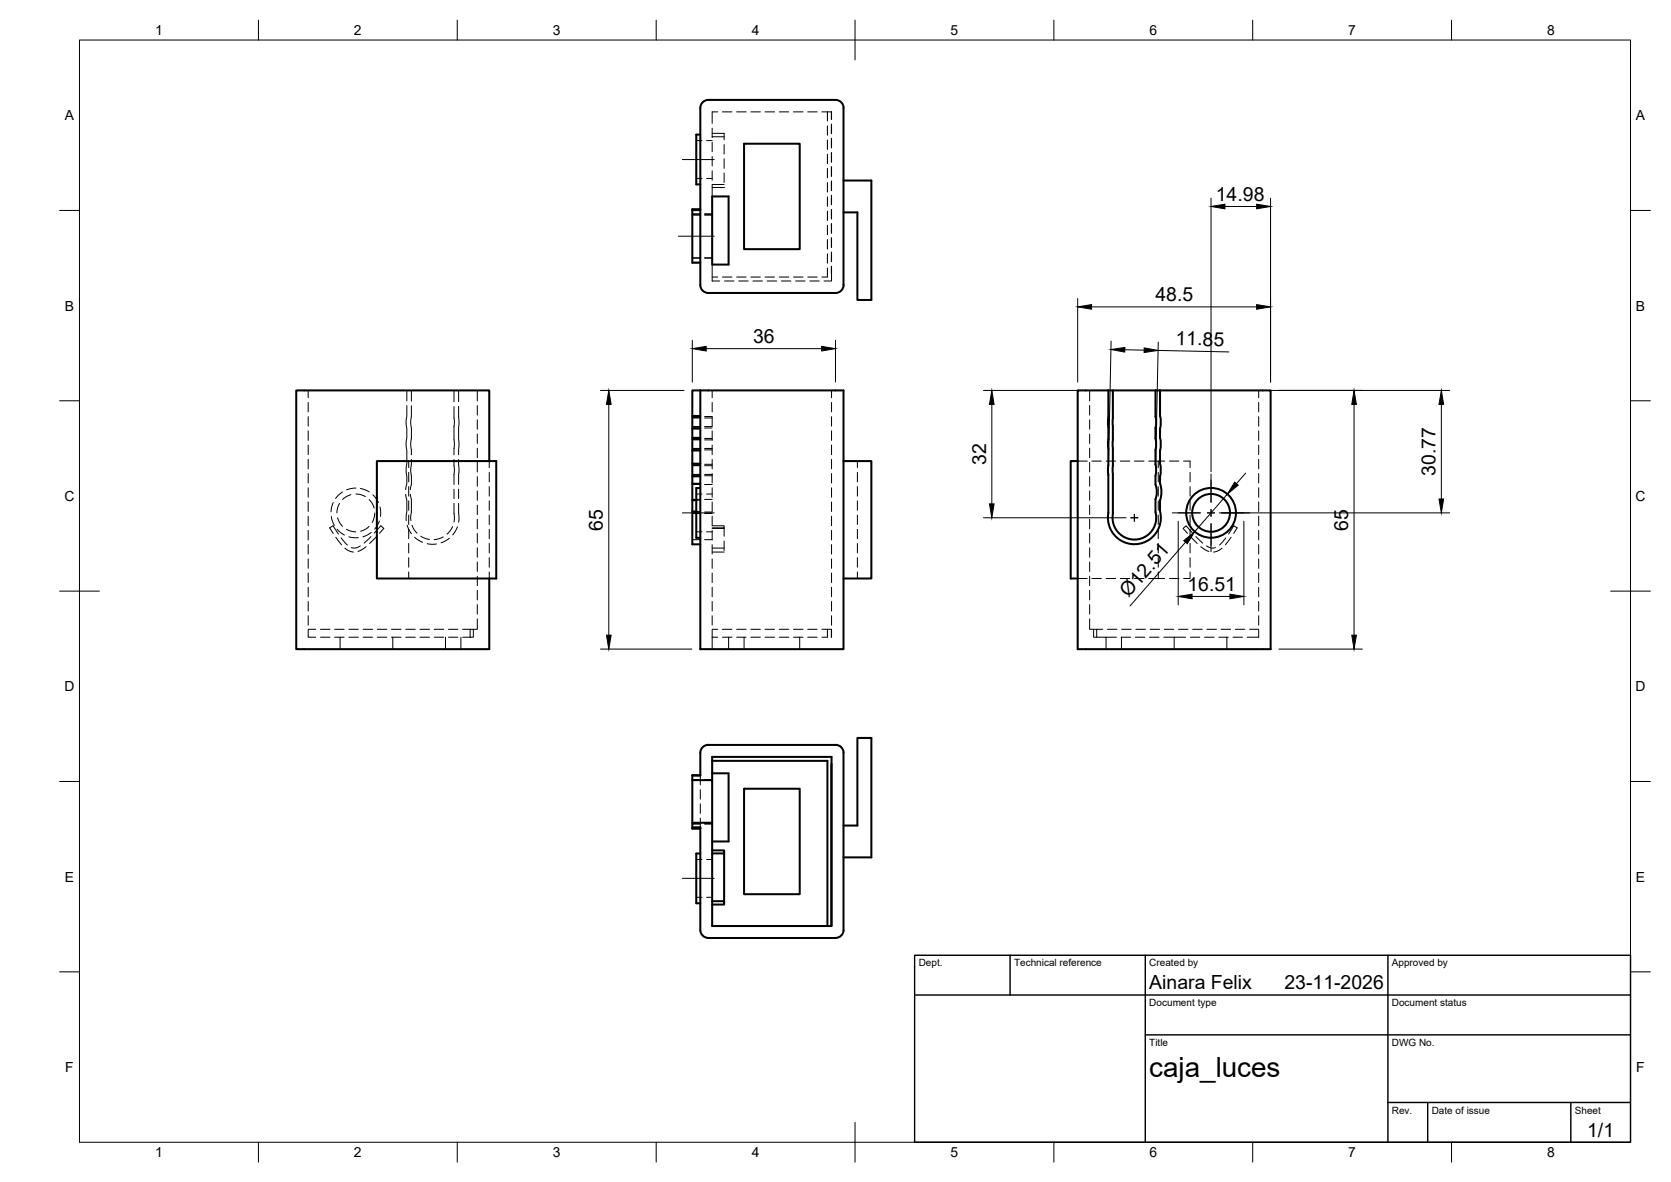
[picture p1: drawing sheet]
<svg xmlns="http://www.w3.org/2000/svg" width="420mm" height="297mm" viewBox="0 0 420 297" stroke-linecap="round" stroke-linejoin="round" font-family="sans-serif">
<!-- layer: Visible -->
<g fill="none" stroke="#000" stroke-width=".51">
<path d="M176.1 33.8h-1v12.5h1M187.1 36.1h14v26.5h-14zM210.1 25.1h-32a2 2 0 0 0-2 2v44.5M210.1 25.1a2 2 0 0 1 2 2v44.5M174.1 52.7v13.3h2M174.1 52.7h2M176.1 52.6h-2v.1M179.1 49.4h4.1v17.1h-4.1zM212.1 45.4h7v30h-3.5v-22h-3.5M176.1 71.6a2 2 0 0 0 2 2h32M212.1 71.6a2 2 0 0 1-2 2M176.1 98.1h-2v6.4h2"/>
<path d="M176.1 98.1h36v65h-36zM278.7 98.1v12.3M278.7 98.1h1.1v21.1M278.7 98.1h-7.7v65h48.5v-65h-39.7M290.5 98.1v6.6l.2 1.4-.2 4.1 .2 1.4-.2 1.4M291.7 98.1l.2 8.5a10 10 0 0 0-.1 3.9l-.1 6 .2 1.6-.2 3.5M94.8 115.9h30v29.5h-30zM123 115.9v-17.8h-48.5v65h48.5v-17.7M174.1 104.5v3.2h2M174.1 107.7v2.3h2M174.1 110v3.2h2M174.1 113.2v3.3h2"/>
<path d="M174.1 116.5v3.2h2M174.1 119.7v1.9h2M212.1 115.9h7v29.5h-7M271 115.9h-1.8v29.5h1.8M278.7 110.4v18.5a6.7 6.7 0 0 0 6.7 7.9 6.7 6.7 0 0 0 6.3-8.3v-2.8M279.8 119.2v9.8a5.5 5.5 0 0 0 5.6 6.6 5.5 5.5 0 0 0 5.1-6.9v-3.2M290.5 113.1l.2 5.5a8.4 8.4 0 0 0 .1 4.4v1.2l-.3 1.3M174.1 121.6v4.1M175.1 125.7h-1v2.8M175.1 128.5h-1v8.3h2M176.1 122.6h-1v12.6h1M291.7 121.5l.3 2.4-.3 1.8"/>
<path d="M174.1 194.9v13M174.1 196.1h5v36.6h30v-42.5h-30v5.9M179.1 194.3h4.1v17.2h-4.1M179.1 191.2h28.9v41.5M187.1 198.2h14v26.5h-14zM209.1 192l-.1 40.7M210.1 187.2h-32a2 2 0 0 0-2 2v5.7h-2l2-.1M210.1 187.2a1.96 1.96 0 0 1 2 2v44.5a2 2 0 0 1-2 2M174.1 206.8h5M174.1 208.1h2M176.1 208.2h-2v-.3h2v25.8a2 2 0 0 0 2 2h32M176.1 214.5h-1v12.5h1"/>
<path d="M179.1 214.5h3v12M179.1 213.7h3v.8M212.1 207.5h3.5v-22.1h3.5v30.1h-7M179.1 226.5h3v.8h-3"/>
<circle cx="304.5" cy="128.9" r="4.8"/>
<circle cx="304.5" cy="128.9" r="6.3"/>
</g>
<!-- layer: Hidden -->
<g fill="none" stroke="#000" stroke-width=".25">
<path d="M175.1 35.3h1.4M177.7 35.3h1.4M179.1 33.5h3v1.6M179.1 32.2v2.4M179.1 35.8v2.3M179.1 39.3v2.4M179.1 34.4h3M180.5 28.1h-1.4v2.9M181.7 28.1h2.3M182.1 36.3v2.4M182.1 39.9v2.4M185.2 28.1h2.4"/>
<path d="M188.8 28.1h2.4M192.4 28.1h2.4M195.9 28.1h2.4M199.5 28.1h2.4M203.1 28.1h2.4M206.7 28.1h2.3v1.9M208 28.1v2.3M208 31.6v2.4M208 35.2v2.4M208 38.7v2.4M209 31.2v2.4M209 34.8v2.4"/>
<path d="M209 38.3v2.4M174.1 52.9h2M174.1 54.1h1.9M174.1 53.7h1.9M174.1 53.9h1.9M175.1 44.8h1.4M177.2 54.1h1.9M177.2 53.7h1.9M177.2 53.9h1.9M177.7 44.8h1.4M179.1 42.9v2.4M179.1 46.5v2.9"/>
<path d="M179.1 46.4h3M182.1 43.5v2.4M182.1 47.1h-3M208 42.3v2.4M208 45.9v2.4M208 49.5v2.3M208 53v2.4M208 56.6v2.4M209 41.9v2.4M209 45.5v2.4M209 49.1v2.3M209 52.6v2.4"/>
<path d="M209 56.2v2.4M209 59.8v2.4M174.1 65.9h2M174.1 64.8h1.9M174.1 64.9h1.9M177.2 64.8h1.9M177.2 64.9h1.9M179.1 66.5v4.1h1.9M179.1 69.6h1.4M181.7 69.6h2.3M182.2 70.6h2.4M185.2 69.6h2.4"/>
<path d="M185.7 70.6h2.4M188.8 69.6h2.4M189.3 70.6h2.4M192.4 69.6h2.4M192.9 70.6h2.4M195.9 69.6h2.4M196.5 70.6h2.3M199.5 69.6h2.4M200 70.6h2.4M203.1 69.6h2.4M203.6 70.6h2.4M208 60.2v2.4"/>
<path d="M208 63.8v2.3M208 67.3v2.3h-1.3M209 66.9l.1 1.9zM209 63.4v2.4M209.1 68.8v1.8h-1.9M77.5 98.1v1.9M102.3 98.1v2.6M103.4 98.1v2.7M114.2 98.1v2.9M115.3 98.1v2.8M120 98.1v2.6M179.1 98.1v1.9"/>
<path d="M209.1 98.1v1.9M274 98.1v2.6M316.5 98.1v1.9M77.5 101.1v2.4M77.5 104.7v2.4M77.5 108.3v2.4M77.5 111.9v2.3M77.5 115.4v2.4M77.5 119v2.4M102.3 101.9l-.2 4.5a12.1 12.1 0 0 1 0 4.9l.2 1.9-.2 5.2a8.9 8.9 0 0 1-.1 4.6M102.8 115.9v1.6M102.8 118.7v2.4"/>
<path d="M103.4 102l-.1 4.4a12.1 12.1 0 0 1 0 4.4l.1 3.5M103.4 115.5l-.1 2.9a10.2 10.2 0 0 1-.1 4.6M114.2 102.2v12.1M114.2 115.5v6.2M115.3 115.5v6.2M115.3 102.1v12.2M120 101.9v2.4M120 105.5v2.4M120 109.1v2.3M120 112.6v2.4M120 116.2v2.4M120 119.8v2.4"/>
<path d="M123 115.9v1.6M123 118.7v2.4M174.1 119.3h2M174.1 116.9h2M174.1 112.8h2M174.1 110.4h2M174.1 107.3h2M174.1 104.9h2M174.1 117h1.9M174.1 112.7h1.9M174.1 107.6h1.9M174.1 110.2h1.9"/>
<path d="M174.1 113.1h1.9M174.1 116.7h1.9M174.1 110.5h1.9M174.1 107.2h1.9M174.1 119.2h1.9M174.1 104.7h1.9M174.1 105h1.9M174.1 119.6h1.9M177.2 117h1.9M177.2 112.7h1.9M177.2 107.6h1.9M177.2 110.2h1.9"/>
<path d="M177.2 113.1h1.9M177.2 116.7h1.9M177.2 110.5h1.9M177.2 107.2h1.9M177.2 119.2h1.9M177.2 104.7h1.9M177.2 105h1.9M177.2 119.6h1.9M179.1 101.1v2.4M179.1 104.7v2.4M179.1 108.3v2.4M179.1 111.9v2.3"/>
<path d="M179.1 115.4v2.4M179.1 119v2.4M209.1 101.1v2.4M209.1 104.7v2.4M209.1 108.3v2.4M209.1 111.9v2.3M209.1 115.4v2.4M209.1 119v2.4M215.6 115.9v1.6M215.6 118.7v2.4M271 115.9h2.4M274 101.9v2.4"/>
<path d="M274 105.5v2.4M274 109.1v2.3M274 112.6v2.4M274 116.2v2.4M274 119.8v2.4M274.6 115.9h2.3M278.1 115.9h2.4M281.7 115.9h2.4M285.3 115.9h2.4M288.8 115.9h2.4M291.2 118.7v2.4M292.8 115.9h-1.6v1.6"/>
<path d="M294 115.9h2.4M297.6 115.9h1.6v1.6M299.2 118.7v2.4M316.5 101.1v2.4M316.5 104.7v2.4M316.5 108.3v2.4M316.5 111.9v2.3M316.5 115.4v2.4M316.5 119v2.4M77.5 122.6v2.4M77.5 126.1v2.4M77.5 129.7v2.4"/>
<path d="M77.5 133.3v2.4M77.5 136.9v2.3M83.3 129.8l.8 2.2M83.8 134l-.9-1.3 .8-.6 1.4 2.1M83.8 126.3l-.6 2.3M84.4 135l1.5 1.9M84.8 133l1.8 1.5M84.9 130.1l.5 1.2 .7 1M85.4 126.5l-.5 1.2-.2 1.2M85.8 135.2l1.6 1.8M86.1 123.6l-1.7 1.7M86.7 137.8l1 .6 1.2 .3"/>
<path d="M87.1 133l1.1 .5 1.3 .2M87.7 134.9l2.4 .2M88.2 124.3l-1.1 .5-1 .7M89.5 122.6l-2.4 .5M89.5 124.1l1.2 .2 1.2 .5M90.6 137.2l-1.2 .5-1.1-.1M90.6 122.8l2.2 .8M92.1 137.4l-2.1 1.2M92.8 132.3l-.9 .7-1.2 .5M92.8 125.5l.8 1 .5 1.2M93.3 134.8l-1.7 1.7M93.3 133.8l-2.1 1.1"/>
<path d="M93.8 124.4l1.4 1.9M94.1 134l1.7-1.9 .7 .7-1.1 1.2M94.2 128.9l-.1 1.2-.5 1.2M94.6 134.9l-1.7 1.7M95.4 130.9l-1.2 2.1M95.5 127.4l.2 2.4M102 124.2v.1a11.2 11.2 0 0 1 .1 5.7l.1 .8M102.4 132l1 2.1M102.8 122.3v2.4M102.8 125.9v2.3M102.8 129.4v2.4M102.8 133v2.4"/>
<path d="M102.8 136.6v2.4M103.2 124.2v.1a10.3 10.3 0 0 1 .1 5v1.5M103.6 132l.5 1.1 .8 .9M104.2 135l2.1 1.3M105.8 134.7l2.2 .9M107.4 136.6l1.2 .2 1.1-.1M111.4 134.9l-2.2 .7M113 135.3l-2.1 1.1M113.8 132.3l-.6 1.1-.8 .8M114.2 126.5v4.7M114.2 122.9v2.4M115 132.4l-1.2 2"/>
<path d="M115.3 126.5v4.7M115.3 122.9v2.4M120 123.4v2.3M120 126.9v2.4M120 130.5v2.4M120 134.1v2.4M120 137.7v2.3M123 122.3v2.4M123 125.9v2.3M123 129.4v2.4M123 133v2.4M123 136.6v2.4"/>
<path d="M174.1 128.9h2M174.1 129h1.9M174.1 121.8h1.9M174.1 125.5h1.9M174.1 128.7h1.9M174.1 135.6h1.9M175.1 125.7h1M175.1 128.5h1M175.1 133.7h1.4M175.1 124.1h1.4M177.2 129h1.9M177.2 121.8h1.9"/>
<path d="M177.2 125.5h1.9M177.2 128.7h1.9M177.2 135.6h1.9M177.7 133.7h1.4M177.7 124.1h1.4M179.1 129.7v2.4h3v.6h-3M179.1 132.8h3M179.1 122.6v2.4M179.1 126.1v2.4M179.1 133.3v2.4M179.1 136.9v2.3M179.1 137.7h3"/>
<path d="M179.1 138.7h3M182.1 132.7v2.1M182.1 136v2.3M209.1 122.6v2.4M209.1 126.1v2.4M209.1 129.7v2.4M209.1 133.3v2.4M209.1 136.9v2.3M215.6 122.3v2.4M215.6 125.9v2.3M215.6 129.4v2.4M215.6 133v2.4"/>
<path d="M215.6 136.6v2.4M274 123.4v2.3M274 126.9v2.4M274 130.5v2.4M274 134.1v2.4M274 137.7v2.3M291.2 122.3v2.4M291.2 125.9v2.3M291.2 129.4v2.4M291.2 133v2.4M291.2 136.6v2.4M299.2 122.3v2.4"/>
<path d="M299.2 125.9v2.3M299.2 129.4v2.4M299.2 133v2.4M299.2 136.6v2.4M299.4 134.9l1.6 1.7M299.9 134l-1.7-1.9-.7 .7 1.1 1.2M300.7 134.8l1.7 1.7M301.9 137.4l2.1 1.2M303.4 137.2l1.2 .5 1-.1M307.3 137.8l-1 .6-1.2 .3M308.2 135.2l-1.6 1.8M309.5 135l-1.4 1.9"/>
<path d="M310.2 134l.9-1.3-.9-.6-1.3 2.1M316.5 122.6v2.4M316.5 126.1v2.4M316.5 129.7v2.4M316.5 133.3v2.4M316.5 136.9v2.3M77.5 158.3v1.8h1.9M77.5 158.1h1.9M77.5 140.4v2.4M77.5 144v2.4M77.5 147.6v2.4M77.5 151.2v2.4"/>
<path d="M77.5 154.7v2.4M80.6 158.1h2.4M84.2 158.1h2.3M87.7 158.1h2.4M91.3 158.1h2.4M94.9 158.1h2.4M98.4 158.1h2.4M102 158.1h2.4M102.8 140.2v2.3M102.8 143.7v1.7M105.6 158.1h2.4M109.2 158.1h2.4"/>
<path d="M112.8 158.1h2.3M116.3 158.1h1.9M119 158.1v2h-.8M120 155.5v2.6h-1.8v2M120 141.2v2.4M120 144.8v2.4M120 148.4v2.4M120 151.9v2.4M123 140.2v2.3M123 143.7v1.7M179.1 140.4v2.4M179.1 144v2.4"/>
<path d="M179.1 147.6v2.4M179.1 151.2v2.4M179.1 154.7v2.4M179.1 158.3v4.8M179.1 158.1h1.4M181.7 158.1h2.3M185.2 158.1h2.4M188.8 158.1h2.4M192.4 158.1h2.4M195.9 158.1h2.4M199.5 158.1h2.4M203.1 158.1h2.4"/>
<path d="M206.7 158.1h2.4l-.1 2 .1-1.8M208 158.1v2h-1.3M209.1 140.4v2.4M209.1 144v2.4M209.1 147.6v2.4M209.1 151.2v2.4M209.1 154.7v2.4M215.6 140.2v2.3M215.6 143.7v1.7M271 145.4h2.4M274 155.5v2.6h1v2h3.1v3M274 141.2v2.4"/>
<path d="M274 144.8v2.4M274 148.4v2.4M274 151.9v2.4M274.6 145.4h2.3M275 158.1h2.3M275.8 158.1v2M278.1 145.4h2.4M278.5 158.1h2.3M281.7 145.4h2.4M282 158.1h2.4M285.3 145.4h2.4M285.6 158.1h2.4"/>
<path d="M288.8 145.4h2.4M289.2 158.1h2.4M291.2 143.7v1.7h1.6M291.2 140.2v2.3M292.8 158.1h2.3M294 145.4h2.4M296.3 158.1h2.4M299.2 143.7v1.7h-1.6M299.2 140.2v2.3M299.9 158.1h2.4M303.5 158.1h2.4M307 158.1h2.4"/>
<path d="M310.6 158.1h2.4M314.2 158.1h2.3M316.5 158.3v1.8h-2.9M316.5 140.4v2.4M316.5 144v2.4M316.5 147.6v2.4M316.5 151.2v2.4M316.5 154.7v2.4M80.6 160.1h2.4M84.2 160.1h2.3M85.5 160.1v3M87.7 160.1h2.4"/>
<path d="M91.3 160.1h2.4M94.9 160.1h2.4M98.4 160.1h2.4M98.8 160.1v3M102 160.1h2.4M105.6 160.1h2.4M109.2 160.1h2.4M112 160.1v3M112.8 160.1h2.3M115.9 160.1v3M116.3 160.1h1.9M179.1 160.1h1.4"/>
<path d="M181.7 160.1h2.3M183.2 160.1v3M185.2 160.1h2.4M187.1 160.1v3M188.8 160.1h2.4M192.4 160.1h2.4M195.9 160.1h2.4M199.5 160.1h2.4M201.1 160.1v3M203.1 160.1h2.4M278.1 160.1h2.6M281.9 160.1h2.4"/>
<path d="M282 160.1v3M285.5 160.1h2.3M289.1 160.1h2.3M292.6 160.1h2.6M298.1 160.1h-2.9v3M299.3 160.1h2.4M302.9 160.1h2.4M306.5 160.1h2.3M308.5 160.1v3M310 160.1h2.4M174.1 195.9h1.9M176.1 198.4v2.4"/>
<path d="M176.1 194.9v2.3M177.2 195.9h1.9M174.1 207.1h1.9M174.1 207h1.9M175.1 216h1.4M176.1 205.6v2.3M176.1 202v2.4M177.2 207.1h1.9M177.2 207h1.9M177.7 216h1.4M175.1 225.5h1.4M177.7 225.5h1.4"/>
</g>
<!-- layer: BORDER -->
<g fill="none" stroke="#000" stroke-width=".25">
<path d="M20 10.1h390v276.9h-390zM65 5.1v5M115 5.1v5M165 5.1v5M215 5.1v10M265 5.1v5M315 5.1v5M365 5.1v5M15 52.9h5M410 52.9h5M15 100.7h5M410 100.7h5"/>
<path d="M15 148.6h10M405 148.6h10M15 196.4h5M410 196.4h5M15 244.2h5M410 244.2h5M65 287v5M115 287v5M165 287v5M215 282.1v9.9M265 287v5M315 287v5"/>
<path d="M365 287v5"/>
</g>
<!-- layer: TITLEBLOCK -->
<path d="M230 240.1h180v46.9h-180zM230 250h180M254 240.1v9.9M288 240.1v46.9M349 240.1v46.9M288 260.1h122M349 277.1h61M359 277.1v9.9M395 277.1v9.9" fill="none" stroke="#000" stroke-width=".36"/>
<!-- layer: Smart Centers -->
<path d="M170.6 59.4h9M171.6 40.1h8M304.5 119.1v7.1M171.6 128.9h8M284.3 130.1h1.8M285.2 129.2v1.8M294.7 128.9h7.1M303.6 128.9h1.8M304.5 128v1.8M304.5 131.6v7M307.2 128.9h7M171.6 220.7h8" fill="none" stroke="#000" stroke-width=".25"/>
<!-- layer: FD_Dimensions -->
<g fill="none" stroke="#000" stroke-width=".25">
<path d="M304.5 49.8v68.7M308 51.9h8M319.5 49.8v46.2M271 75v21M274.5 77.1h41.5M151 98.1h21M174.1 85.5v10.5M177.6 87.6h29M210.1 85.5v10.5M247.3 98.1h24.6M279.4 85.7l-.7 31.5M282.8 87.9l4.9 .1"/>
<path d="M291.2 88.1l17.8 .3M291.2 86l-.6 31.5M319.6 98.1h44.9M153.1 101.6v58M249.4 101.6v25M313.2 118.9l-2.3 2.6M340.5 101.6v58M362.4 101.6v23.8M247.3 130.1h35.8M296.2 131v21M298.1 136.3l-14 16M306.6 128.9h57.9"/>
<path d="M308.6 124.2l-8.2 9.4M312.8 131v21M299.7 149.9h9.5M151 163.1h23M321.6 163.1h21"/>
</g>
<g fill="#000" stroke="#000" stroke-width=".25">
<path d="M304.5 51.9l3.5-.6v1.2zM316 51.3l3.5 .6-3.5 .6zM271 77.1l3.5-.6v1.2zM316 76.5l3.5 .6-3.5 .6zM174.1 87.6l3.5-.6v1.2zM206.6 87l3.5 .6-3.5 .6zM279.3 87.8l3.6-.5-.1 1.2zM287.7 87.4l3.5 .7-3.5 .5zM153.1 98.1l.6 3.5h-1.2zM249.4 98.1l.6 3.5h-1.2zM340.5 98.1l.6 3.5h-1.2zM362.4 98.1l.6 3.5h-1.2z"/>
<path d="M248.8 126.6h1.2l-.6 3.5zM297.6 135.9l2.8-2.3-1.9 3zM310.5 121.2l.8 .7-2.7 2.3zM361.8 125.4h1.2l-.6 3.5zM152.5 159.6h1.2l-.6 3.5zM296.2 149.9l3.5-.6v1.2zM309.2 149.3l3.6 .6-3.6 .6zM339.9 159.6h1.2l-.6 3.5z"/>
</g>
<text font-size="7" x="289" y="270.6">caja_luces</text>
<g font-size="4.9">
<text x="305.7" y="50.4">14.98</text>
<text x="290.5" y="75.7">48.5</text>
<text x="189.4" y="86.2">36</text>
<text x="295.6" y="86.7" transform="rotate(1 295.6 86.7)">11.85</text>
<text x="247.9" y="116.8" transform="rotate(-90 247.9 116.8)">32</text>
<text x="361" y="119.6" transform="rotate(-90 361 119.6)">30.77</text>
<text x="151.6" y="133.3" transform="rotate(-90 151.6 133.3)">65</text>
<text x="339" y="133.3" transform="rotate(-90 339 133.3)">65</text>
<text x="298.6" y="148.4">16.51</text>
<text x="283.8" y="150.4" transform="rotate(-49 283.8 150.4)">Ø12.51</text>
<text x="289" y="248.5">Ainara Felix</text>
<text x="323" y="248.5">23-11-2026</text>
<text x="399.1" y="285.7">1/1</text>
</g>
<g font-size="3.5">
<text x="39" y="8.8">1</text>
<text x="89" y="8.8">2</text>
<text x="139" y="8.8">3</text>
<text x="189" y="8.8">4</text>
<text x="239" y="8.8">5</text>
<text x="289" y="8.8">6</text>
<text x="339" y="8.8">7</text>
<text x="389" y="8.8">8</text>
<text x="16.3" y="30.2">A</text>
<text x="411.3" y="30.2">A</text>
<text x="16.3" y="78">B</text>
<text x="411.3" y="78">B</text>
<text x="16.2" y="125.9">C</text>
<text x="411.2" y="125.9">C</text>
<text x="16.2" y="173.7">D</text>
<text x="411.2" y="173.7">D</text>
<text x="16.3" y="221.6">E</text>
<text x="411.3" y="221.6">E</text>
<text x="16.4" y="269.4">F</text>
<text x="411.4" y="269.4">F</text>
<text x="39" y="290.8">1</text>
<text x="89" y="290.8">2</text>
<text x="139" y="290.8">3</text>
<text x="189" y="290.8">4</text>
<text x="239" y="290.8">5</text>
<text x="289" y="290.8">6</text>
<text x="339" y="290.8">7</text>
<text x="389" y="290.8">8</text>
</g>
<g font-size="2.5">
<text x="231" y="242.9">Dept.</text>
<text x="255" y="242.9">Technical reference</text>
<text x="289" y="242.9">Created by</text>
<text x="350" y="242.9">Approved by</text>
<text x="289" y="252.8">Document type</text>
<text x="350" y="252.8">Document status</text>
<text x="289" y="262.9">Title</text>
<text x="350" y="262.9">DWG No.</text>
<text x="350" y="279.9">Rev.</text>
<text x="360" y="279.9">Date of issue</text>
<text x="396" y="279.9">Sheet</text>
</g>
</svg>
